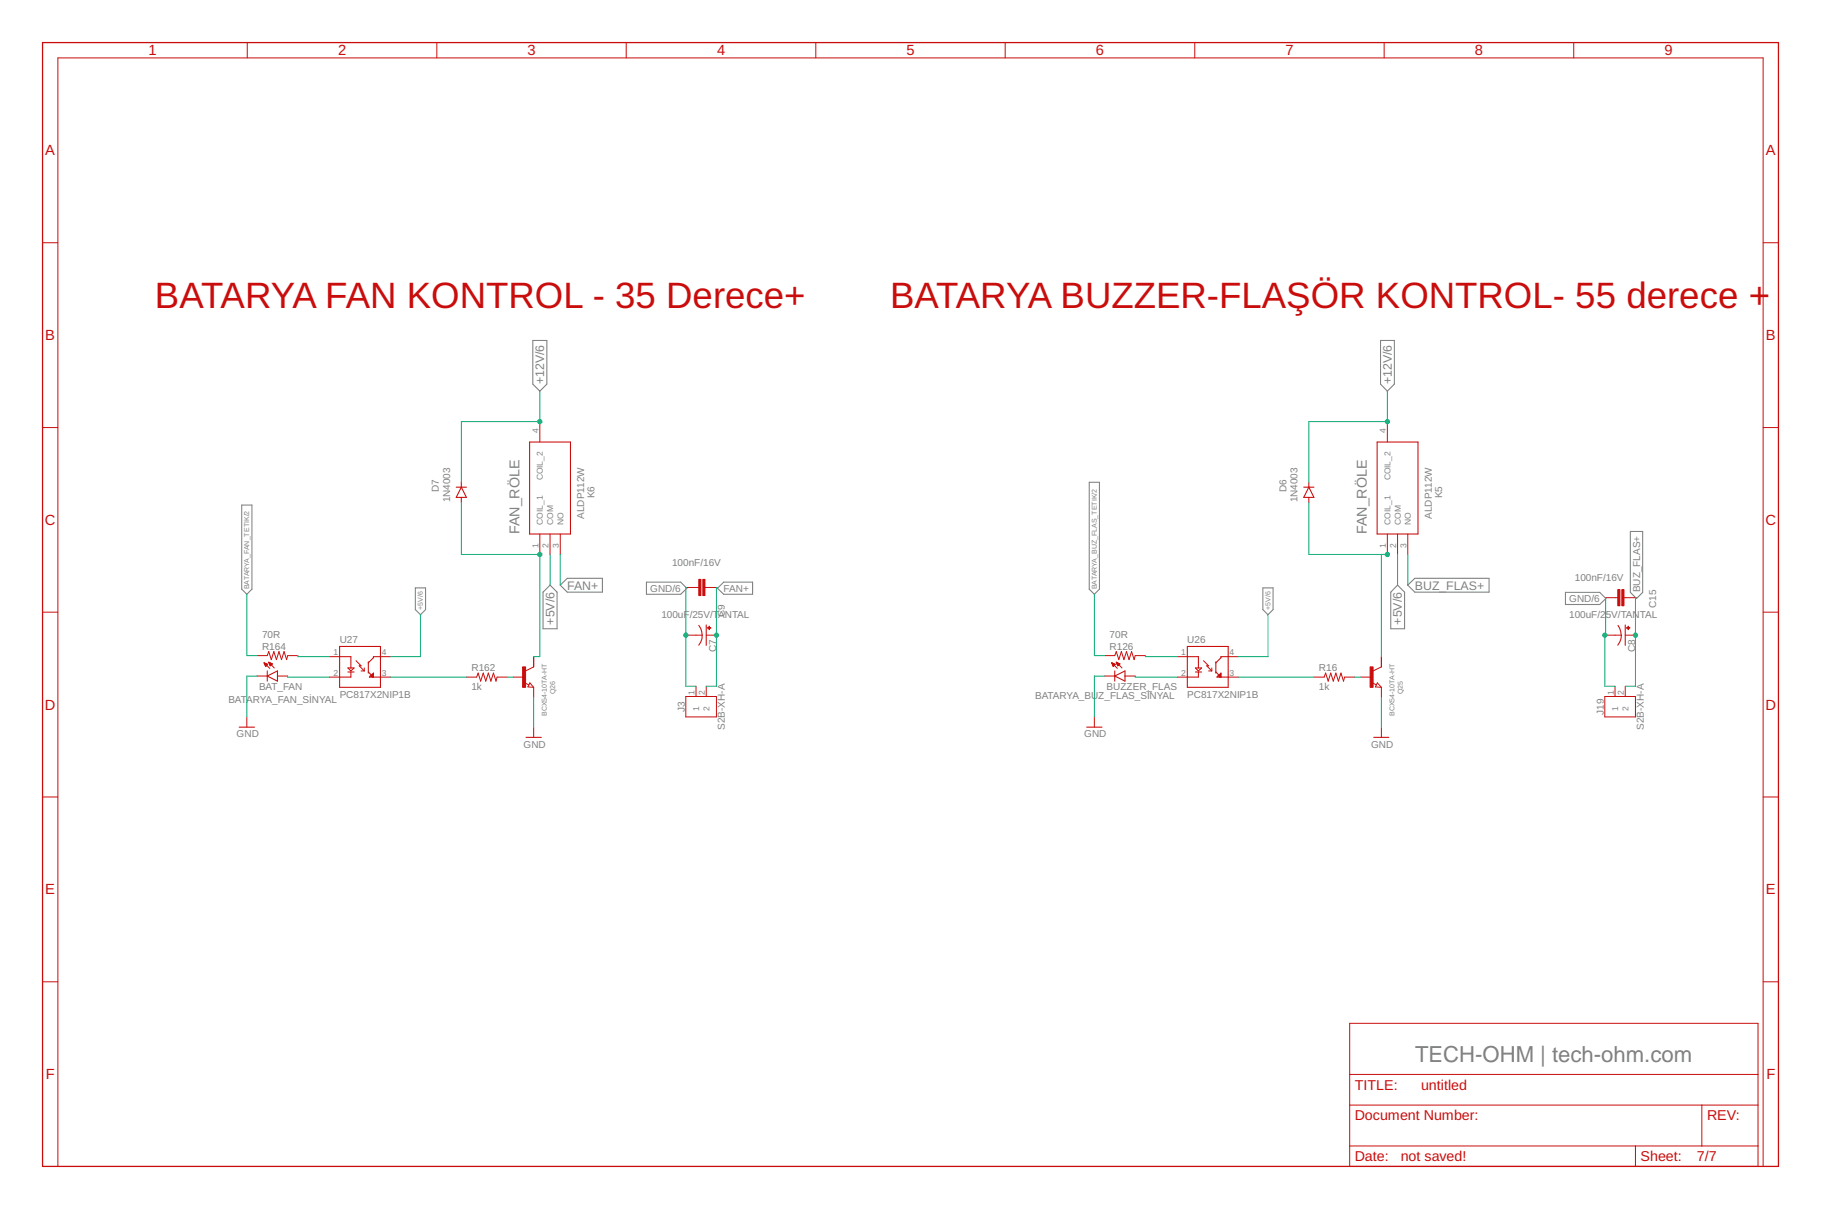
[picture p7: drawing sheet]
<svg xmlns="http://www.w3.org/2000/svg" width="181mm" height="120mm" viewBox="0 0 181 120" stroke-linecap="round" stroke-linejoin="round" font-family="sans-serif">
<g fill="none" stroke="#808080" stroke-width=".11">
<path d="M53 33.8h1.4v4.4l-.7 .7-.7-.7zM137.3 33.8h1.4v4.4l-.7 .7-.7-.7zM24 50.2h1.1v8.4l-.5 .5-.6-.5zM41.3 58.4h1v2.2l-.5 .5-.5-.5zM54 58.9l.7-.7 .7 .7v3.6h-1.4zM55.7 58.2l.7-.7h3.5v1.4h-3.5zM64.3 57.9h3.4l.6 .6-.6 .6h-3.4zM71.4 58.5l.6-.6h2.9v1.2h-2.9zM108.4 47.9h1v10.7l-.5 .5-.5-.5zM125.6 58.4h1v2.2l-.5 .5-.5-.5zM139 58.2l.7 .7v3.6h-1.4v-3.6zM140 58.2l.7-.7h7.4v1.4h-7.4z"/>
<path d="M155.7 58.9h3.4l.6 .6-.6 .6h-3.4zM162.2 52.8h1.2v6.1l-.6 .6-.6-.6z"/>
</g>
<path d="M4.2 4.2h172.7v111.8h-172.7z" fill="none" stroke="#c90d0c" stroke-width=".13"/>
<g fill="none" stroke="#c90d0c" stroke-width=".1">
<path d="M24.6 4.2v1.6M43.5 4.2v1.6M62.3 4.2v1.6M81.2 4.2v1.6M100 4.2v1.6M118.9 4.2v1.6M137.7 4.2v1.6M156.5 4.2v1.6M4.2 24.1h1.6M175.4 24.1h1.5M4.2 42.5h1.6M53.7 41.9v2"/>
<path d="M53.7 53.1v2M54.7 53.1v2M55.7 53.1v2M68.3 58.4h1.2M70.1 58.4h1.2M138 41.9v2M138 53.1v2M139 53.1v2M140 53.1v2M159.7 59.4h1.2M161.5 59.4h1.3M175.4 42.5h1.5"/>
<path d="M4.2 60.9h1.6M4.2 79.2h1.6M24.6 71.3v1M25.6 65.2h1l.1-.4 .3 .8 .2-.8 .3 .8 .2-.8 .3 .8 .3-.8 .2 .8 .1-.4h1M25.6 67.2h1M26.3 65.9l.5 .5M26.3 65.9l.3 .1M26.3 65.9l.1 .4M26.3 65.9h.1M26.3 66h.2M26.3 66h.1M26.3 66h.3"/>
<path d="M26.4 66.1h.2M26.4 66.1h.1M26.4 66.2h.1M26.6 66l-.2 .3M26.7 65.8l.6 .6M26.7 65.8l.4 .2M26.7 65.8l.2 .4M26.8 65.9h.1M26.8 66h.2M26.8 66h.3M26.8 66.1h.2M26.9 66.1h.1"/>
<path d="M26.9 66.2h.1M27.1 66h-.3M27.1 66l-.2 .2M27.6 67.2h1M32.8 67.3h1M32.8 65.3h1M35.4 65.7l.5 .5h-.2l.5 .5M35.9 66.7h.3M36.2 66.4v.3M37.8 67.3h1.1M37.8 65.3h1.1M46.4 67.3h1l.2-.4 .2 .8 .3-.8 .2 .8 .3-.8 .2 .8 .3-.8 .2 .8 .1-.4h1.1"/>
<path d="M51.1 67.3h1M52.1 67.8l.5 .3M52.7 67.9l.4 .4h-.6zM53.1 65.3v1l-.8 .4M53.1 68.3v1M53.1 72.3v1M68.2 69.2h3.1v2.1h-3.1zM68.2 63.1h1.6M69.2 68.2v1M70.3 68.2v1M70.3 63.1h1M108.9 71.3v1"/>
<path d="M109.9 65.2h1l.1-.4 .3 .8 .2-.8 .3 .8 .3-.8 .2 .8 .3-.8 .2 .8 .1-.4h1M109.9 67.2h1M110.6 65.9l.5 .5M110.6 65.9h.1M110.6 65.9l.3 .1M110.6 65.9l.1 .4M110.6 66h.1M110.6 66h.3M110.6 66h.2M110.7 66.1h.2M110.7 66.2h.1M110.7 66.1h.1"/>
<path d="M110.7 66.2l.1 .1M110.9 66l-.2 .3M111 65.8l.6 .6M111 65.8l.4 .2M111 65.8l.2 .4M111.1 65.9h.1M111.1 65.9h.2M111.1 66h.3M111.1 66h.2M111.1 66.1h.2M111.2 66.1h.1M111.2 66.2h.1"/>
<path d="M111.4 66h-.3M111.4 66l-.2 .2M111.9 67.2h1M117.1 67.3h1M117.1 65.3h1M119.7 65.7l.5 .5h-.2l.5 .5M120.2 66.7h.3M120.5 66.4v.3M122.2 67.3h1M122.2 65.3h1M130.7 67.3h1l.2-.4 .2 .8 .3-.8 .2 .8 .3-.8 .2 .8 .3-.8 .2 .8 .2-.4h1M135.4 67.3h1"/>
<path d="M136.4 67.8l.5 .3M137 67.9l.4 .4h-.6zM137.4 65.3v1l-.8 .4M137.4 68.3v1M137.4 72.3v1M159.6 69.2h3.1v2.1h-3.1zM159.6 63.1h1.7M160.7 68.2v1M161.7 68.2v1M161.7 63.1h1M175.4 60.9h1.5M175.4 79.2h1.5"/>
<path d="M4.2 97.6h1.6M175.4 97.6h1.5M5.8 116v-110.2h169.6v110.2M134.3 101.7h40.6v14.3h-40.6zM134.3 109.9h40.6M134.3 113.9h40.6M134.3 106.8h40.6M162.7 113.9v2.1M169.3 109.9v4"/>
</g>
<g fill="none" stroke="#c90d0c" stroke-width=".11">
<path d="M45.4 48.4h1M45.9 48.4l.5 1h-1zM45.9 47.9v.5M45.9 49.4v.6M52.7 43.9h4v9.2h-4zM129.7 48.4h1M130.2 48.4l.5 1h-1zM130.2 47.9v.5M130.2 49.4v.6M137 43.9h4.1v9.2h-4.1zM23.8 72.3h1.5M26.6 67.2l1-.5v1z"/>
<path d="M26.6 66.7v1M33.8 65.3h1.1v1.1M33.8 64.3h4v4h-4zM34.6 66.4h.6l-.3 .3zM34.6 66.8h.6M34.9 66.8v.5h-1.1M36.6 66.8l.5 .5v-.4l-.3 .3M36.6 65.8v1.1M36.8 67.2l-.1 .1h1.1M36.8 67.2h.1M37 67.1l.1 .1M37 67.1l-.1 .1"/>
<path d="M37 67.1v.2l-.1-.1M37.1 67l-.1 .1M37.8 65.3h-.7v.1l-.5 .5M52.3 73.3h1.5M69.5 62.2a1.6 1.6 0 0 1 0 1.9M70.3 62.1v2.1M108.1 72.3h1.5M110.9 67.2l1-.5v1zM110.9 66.7v1M118.1 65.3h1.1v1.1M118.1 64.3h4.1v4h-4.1zM118.9 66.4h.6l-.3 .3z"/>
<path d="M118.9 66.8h.6M119.2 66.8v.5h-1.1M120.9 66.8l.6 .5v-.4l-.4 .4h1.1M120.9 65.8v1.1M121.2 67.2h.1M121.3 67.1l.2 .1M121.3 67.1l-.1 .1M121.3 67.1v.2l-.1-.1M121.5 67l-.2 .1M122.2 65.3h-.7v.1l-.6 .5M136.7 73.3h1.5M161 62.2a1.56 1.56 0 0 1-.1 1.9"/>
<path d="M161.7 62.1v2.1"/>
</g>
<g fill="#c90d0c" stroke="#c90d0c" stroke-width=".1">
<path d="M136.3 66.3h.3v2h-.3z"/>
<path d="M52 66.3h.3v2h-.3z"/>
<path d="M70.5 62.3l.1 .3z"/>
<path d="M70.4 62.4h.3z"/>
<path d="M161.9 62.3l.1 .3z"/>
<path d="M161.8 62.4h.3z"/>
<path d="M69.9 57.6h.2v1.6h-.2z"/>
<path d="M69.5 57.6h.2v1.6h-.2z"/>
<path d="M161.3 58.6h.2v1.6h-.2z"/>
<path d="M160.9 58.6h.2v1.6h-.2z"/>
</g>
<g fill="none" stroke="#0dab76" stroke-width=".1">
<path d="M53.7 38.9v3h-7.8v6M138 38.9v3h-7.8v6M24.6 59.1v6.1h1M45.9 50v5.1h7.8v10.2h-.6M54.7 55.1v3.1M55.7 55.1v3.1M68.3 58.4h-.1v9.8h1M71.3 58.4v9.8h-1M108.9 59.1v6.1h1M130.2 50v5.1h7.8M137.4 55.1v10.2M139 55.1v3.1"/>
<path d="M140 55.1v3.1M159.7 59.4l-.1 8.8h1.1M162.8 59.4h-.1v8.8h-1M25.6 67.2h-1v4.1M28.6 67.2v.1h4.2M29.6 65.2v.1h3.2M38.9 67.3h7.5M41.8 61.1v4.2h-2.9M50.5 67.3h.6M53.1 69.3v3M109.9 67.2h-1v4.1M112.9 67.2v.1h4.2"/>
<path d="M113.9 65.2v.1h3.2M123.2 67.3h7.5M126.1 61.1v4.2h-2.9M134.8 67.3h.6M137.4 69.3v3"/>
</g>
<g fill="#0dab76" stroke="#0dab76" stroke-width=".1">
<circle cx="159.6" cy="63.1" r=".21"/>
<circle cx="68.2" cy="63.1" r=".21"/>
<circle cx="71.3" cy="63.1" r=".21"/>
<circle cx="138" cy="55.1" r=".21"/>
<circle cx="162.7" cy="63.1" r=".21"/>
<circle cx="53.7" cy="41.9" r=".21"/>
<circle cx="138" cy="41.9" r=".21"/>
<circle cx="53.7" cy="55.1" r=".21"/>
</g>
<g font-size="3.6" fill="#c90d0c">
<text x="15.4" y="30.6">BATARYA FAN KONTROL - 35 Derece+</text>
<text x="88.5" y="30.6">BATARYA BUZZER-FLAŞÖR KONTROL- 55 derece +</text>
</g>
<text font-size="2.2" fill="#808080" x="140.8" y="105.6">TECH-OHM | tech-ohm.com</text>
<g font-size="1.5" fill="#c90d0c">
<text x="14.8" y="5.5">1</text>
<text x="33.6" y="5.5">2</text>
<text x="52.5" y="5.5">3</text>
<text x="71.3" y="5.5">4</text>
<text x="90.2" y="5.5">5</text>
<text x="109" y="5.5">6</text>
<text x="127.9" y="5.5">7</text>
<text x="146.7" y="5.5">8</text>
<text x="165.6" y="5.5">9</text>
<text x="4.5" y="15.5">A</text>
<text x="175.7" y="15.5">A</text>
<text x="4.5" y="33.8">B</text>
<text x="175.7" y="33.8">B</text>
<text x="4.5" y="52.2">C</text>
<text x="175.6" y="52.2">C</text>
<text x="4.5" y="70.6">D</text>
<text x="175.6" y="70.6">D</text>
<text x="4.5" y="88.9">E</text>
<text x="175.7" y="88.9">E</text>
<text x="4.5" y="107.3">F</text>
<text x="175.7" y="107.3">F</text>
</g>
<g font-size="1.4" fill="#808080">
<text x="51.7" y="53.1" transform="rotate(-90 51.7 53.1)">FAN_RÖLE</text>
<text x="136" y="53.1" transform="rotate(-90 136 53.1)">FAN_RÖLE</text>
</g>
<g font-size="1.4" fill="#c90d0c">
<text x="134.8" y="108.3">TITLE:</text>
<text x="134.8" y="111.4">Document Number:</text>
<text x="141.4" y="108.3">untitled</text>
<text x="169.8" y="111.4">REV:</text>
<text x="134.8" y="115.4">Date:</text>
<text x="139.3" y="115.4">not saved!</text>
<text x="163.2" y="115.4">Sheet:</text>
<text x="168.8" y="115.4">7/7</text>
</g>
<g font-size="1.2" fill="#808080">
<text x="54.1" y="38.2" transform="rotate(-90 54.1 38.2)">+12V/6</text>
<text x="138.4" y="38.2" transform="rotate(-90 138.4 38.2)">+12V/6</text>
<text x="56.4" y="58.6">FAN+</text>
<text x="140.7" y="58.6">BUZ_FLAS+</text>
<text x="55.1" y="62.1" transform="rotate(-90 55.1 62.1)">+5V/6</text>
<text x="139.5" y="62.1" transform="rotate(-90 139.5 62.1)">+5V/6</text>
</g>
<g font-size="1" fill="#808080">
<text x="43.7" y="48.9" transform="rotate(-90 43.7 48.9)">D7</text>
<text x="44.8" y="49.9" transform="rotate(-90 44.8 49.9)">1N4003</text>
<text x="58.1" y="51.6" transform="rotate(-90 58.1 51.6)">ALDP112W</text>
<text x="59.1" y="49.5" transform="rotate(-90 59.1 49.5)">K6</text>
<text x="128" y="48.9" transform="rotate(-90 128 48.9)">D6</text>
<text x="129.1" y="49.9" transform="rotate(-90 129.1 49.9)">1N4003</text>
<text x="142.4" y="51.6" transform="rotate(-90 142.4 51.6)">ALDP112W</text>
<text x="143.5" y="49.5" transform="rotate(-90 143.5 49.5)">K5</text>
<text x="64.7" y="58.8">GND/6</text>
<text x="66.9" y="56.2">100nF/16V</text>
<text x="72" y="58.8">FAN+</text>
<text x="156.1" y="59.9">GND/6</text>
<text x="156.7" y="57.8">100nF/16V</text>
<text x="163.2" y="58.9" transform="rotate(-90 163.2 58.9)">BUZ_FLAS+</text>
<text x="26.1" y="63.5">70R</text>
<text x="26.1" y="64.6">R164</text>
<text x="33.8" y="64">U27</text>
<text x="65.8" y="61.5">100uF/25V/T</text>
<text x="71.2" y="64.8" transform="rotate(-90 71.2 64.8)">C7</text>
<text x="71.4" y="61.5">ANTAL</text>
<text x="72.1" y="61.3" transform="rotate(-90 72.1 61.3)">C9</text>
<text x="110.4" y="63.5">70R</text>
<text x="110.4" y="64.6">R126</text>
<text x="118.1" y="64">U26</text>
<text x="156.1" y="61.5">100uF/2</text>
<text x="159.7" y="61.5">5V/TANTAL</text>
<text x="162.7" y="64.8" transform="rotate(-90 162.7 64.8)">C8</text>
<text x="164.7" y="60.4" transform="rotate(-90 164.7 60.4)">C15</text>
<text x="22.7" y="69.9">BATARYA_FAN_SİNYAL</text>
<text x="25.8" y="68.6">BAT_FAN</text>
<text x="33.8" y="69.3">PC817X2NIP1B</text>
<text x="46.9" y="68.6">1k</text>
<text x="46.9" y="66.7">R162</text>
<text x="68.1" y="70.8" transform="rotate(-90 68.1 70.8)">J3</text>
<text x="103" y="69.5">BATARYA_BUZ_FLAS_SİNYAL</text>
<text x="110.1" y="68.6">BUZZER_FLAS</text>
<text x="118.1" y="69.3">PC817X2NIP1B</text>
<text x="131.2" y="68.6">1k</text>
<text x="131.2" y="66.7">R16</text>
<text x="159.5" y="71.1" transform="rotate(-90 159.5 71.1)">J19</text>
<text x="23.5" y="73.3">GND</text>
<text x="52.1" y="74.3">GND</text>
<text x="72.1" y="72.5" transform="rotate(-90 72.1 72.5)">S2B-XH-A</text>
<text x="107.8" y="73.3">GND</text>
<text x="136.4" y="74.3">GND</text>
<text x="163.5" y="72.5" transform="rotate(-90 163.5 72.5)">S2B-XH-A</text>
</g>
<g font-size=".8" fill="#808080">
<text x="53.6" y="43" transform="rotate(-90 53.6 43)">4</text>
<text x="54" y="47.8" transform="rotate(-90 54 47.8)">COIL_2</text>
<text x="137.9" y="43" transform="rotate(-90 137.9 43)">4</text>
<text x="138.3" y="47.8" transform="rotate(-90 138.3 47.8)">COIL_2</text>
<text x="54" y="52.2" transform="rotate(-90 54 52.2)">COIL_1</text>
<text x="55" y="52.2" transform="rotate(-90 55 52.2)">COM</text>
<text x="56" y="52.2" transform="rotate(-90 56 52.2)">NO</text>
<text x="138.3" y="52.2" transform="rotate(-90 138.3 52.2)">COIL_1</text>
<text x="139.3" y="52.2" transform="rotate(-90 139.3 52.2)">COM</text>
<text x="140.3" y="52.2" transform="rotate(-90 140.3 52.2)">NO</text>
<text x="53.6" y="54.5" transform="rotate(-90 53.6 54.5)">1</text>
<text x="54.6" y="54.5" transform="rotate(-90 54.6 54.5)">2</text>
<text x="55.6" y="54.5" transform="rotate(-90 55.6 54.5)">3</text>
<text x="137.9" y="54.5" transform="rotate(-90 137.9 54.5)">1</text>
<text x="138.9" y="54.5" transform="rotate(-90 138.9 54.5)">2</text>
<text x="139.9" y="54.5" transform="rotate(-90 139.9 54.5)">3</text>
<text x="33.2" y="65.1">1</text>
<text x="38" y="65.1">4</text>
<text x="117.5" y="65.1">1</text>
<text x="122.3" y="65.1">4</text>
<text x="33.2" y="67.2">2</text>
<text x="38" y="67.2">3</text>
<text x="69.1" y="69.1" transform="rotate(-90 69.1 69.1)">1</text>
<text x="69.5" y="70.6" transform="rotate(-90 69.5 70.6)">1</text>
<text x="70.1" y="69.1" transform="rotate(-90 70.1 69.1)">2</text>
<text x="70.6" y="70.6" transform="rotate(-90 70.6 70.6)">2</text>
<text x="117.5" y="67.2">2</text>
<text x="122.3" y="67.2">3</text>
<text x="160.5" y="69.1" transform="rotate(-90 160.5 69.1)">1</text>
<text x="161" y="70.6" transform="rotate(-90 161 70.6)">1</text>
<text x="161.5" y="69.1" transform="rotate(-90 161.5 69.1)">2</text>
<text x="162" y="70.6" transform="rotate(-90 162 70.6)">2</text>
</g>
<g font-size=".7" fill="#808080">
<text x="24.8" y="58.6" transform="rotate(-90 24.8 58.6)">BATARYA_FAN_TETIK/2</text>
<text x="109.1" y="58.6" transform="rotate(-90 109.1 58.6)">BATARYA_BUZ_FLAS_TETIK/2</text>
<text x="42.1" y="60.6" transform="rotate(-90 42.1 60.6)">+5V/6</text>
<text x="126.4" y="60.6" transform="rotate(-90 126.4 60.6)">+5V/6</text>
<text x="54.4" y="71.2" transform="rotate(-90 54.4 71.2)">BCX54-10TA-HT</text>
<text x="55.2" y="69" transform="rotate(-90 55.2 69)">Q26</text>
<text x="138.7" y="71.2" transform="rotate(-90 138.7 71.2)">BCX54-10TA-HT</text>
<text x="139.5" y="69" transform="rotate(-90 139.5 69)">Q25</text>
</g>
</svg>
